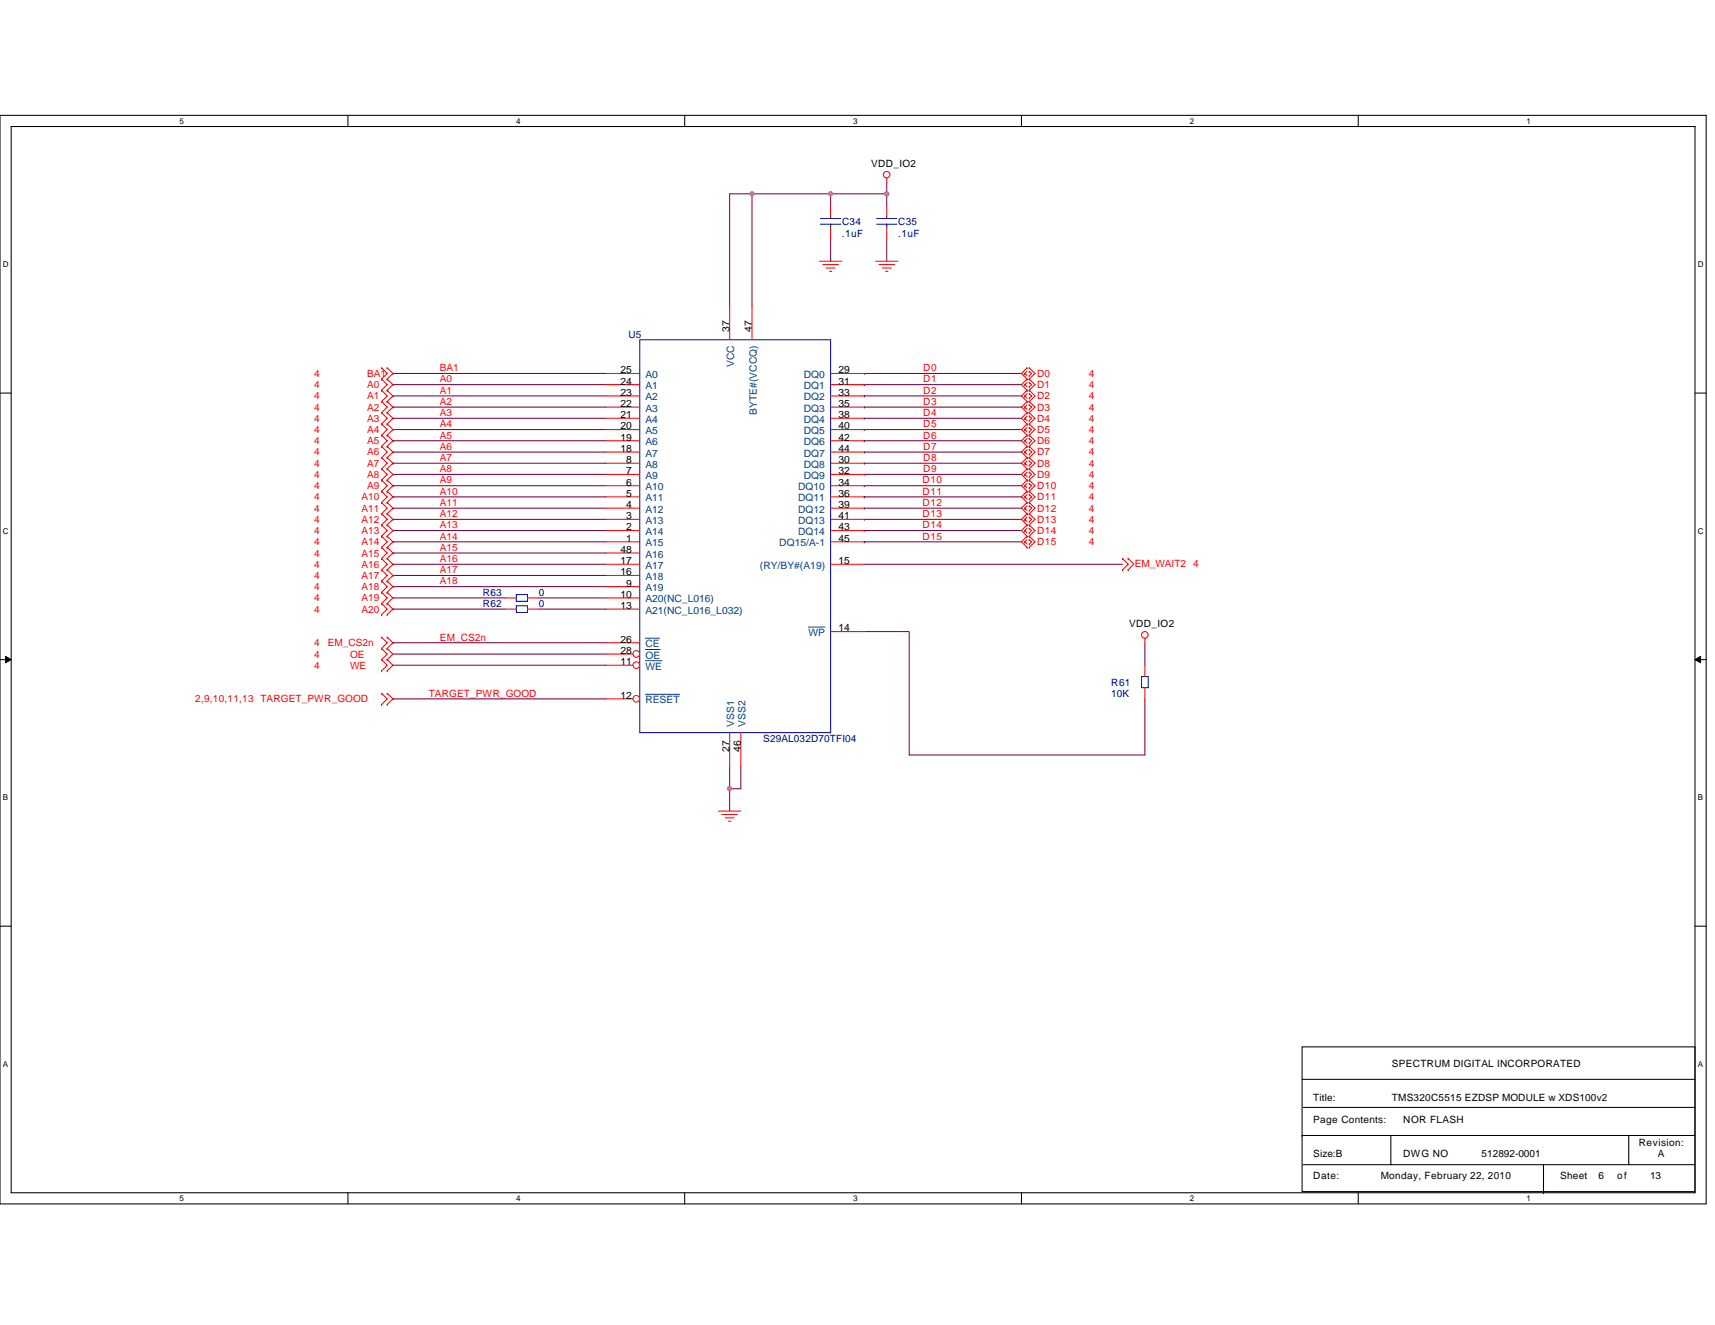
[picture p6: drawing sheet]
<svg xmlns="http://www.w3.org/2000/svg" width="279mm" height="216mm" viewBox="0 0 279 216" stroke-linecap="round" stroke-linejoin="round" font-family="sans-serif">
<path d="M0 18.8h278v177.4h-278zM1.8 20.6h274.3v173.8h-274.3z" fill="none" stroke="#000" stroke-width=".17"/>
<g fill="#fff">
<path d="M29.3 19h.7v1.4h-.7z"/>
<path d="M29.3 194.5h.7v1.5h-.7z"/>
</g>
<path d="M56.7 18.8v1.8M56.7 194.4v1.8" fill="none" stroke="#000" stroke-width=".17"/>
<g fill="#fff">
<path d="M84.1 19h.7v1.4h-.7z"/>
<path d="M84.1 194.5h.7v1.5h-.7z"/>
</g>
<path d="M111.5 18.8v1.8M111.5 194.4v1.8" fill="none" stroke="#000" stroke-width=".17"/>
<g fill="#fff">
<path d="M139 19h.7v1.4h-.7z"/>
<path d="M139 194.5h.7v1.5h-.7z"/>
</g>
<path d="M166.4 18.8v1.8M166.4 194.4v1.8" fill="none" stroke="#000" stroke-width=".17"/>
<g fill="#fff">
<path d="M193.8 19h.8v1.4h-.8z"/>
<path d="M193.8 194.5h.8v1.5h-.8z"/>
</g>
<path d="M221.3 18.8v1.8M221.3 194.4v1.8" fill="none" stroke="#000" stroke-width=".17"/>
<g fill="#fff">
<path d="M248.7 19h.7v1.4h-.7z"/>
<path d="M248.7 194.5h.7v1.5h-.7z"/>
<path d="M.5 42.3h.9v1.5h-.9z"/>
<path d="M276.6 42.3h1v1.5h-1z"/>
<path d="M.5 85.8h.9v1.4h-.9z"/>
<path d="M276.6 85.8h1v1.4h-1z"/>
</g>
<path d="M0 64.1h1.8M276.1 64.1h1.9" fill="none" stroke="#000" stroke-width=".17"/>
<g fill="#fff">
<path d="M.5 129.2h.8v1.5h-.8z"/>
<path d="M276.6 129.2h.9v1.5h-.9z"/>
</g>
<path d="M0 107.5h1.8M276.1 107.5h1.9" fill="none" stroke="#000" stroke-width=".17"/>
<path d="M.9 107l.9 .5-.9 .5zM276.1 107.5l1-.5v1z" fill="#000" stroke="#000" stroke-width=".16"/>
<g fill="#fff">
<path d="M.5 172.6h.8v1.5h-.8z"/>
<path d="M276.6 172.6h.9v1.5h-.9z"/>
</g>
<path d="M0 150.9h1.8M276.1 150.9h1.9M212.1 170.6h64v23.6h-64zM212.1 175.9h64M212.1 185h.1M212.1 185h64M212.3 189.8h63.8M212.3 180.4h63.8M226.6 185v4.8M251.5 194.4h.1M251.5 189.8v4.6M265.3 185v4.8" fill="none" stroke="#000" stroke-width=".17"/>
<g fill="none" stroke="#800040" stroke-width=".17">
<path d="M122.5 31.6h12.8M122.5 31.6v18.3M122.5 31.6h-3.6v18.3M135.3 38.9v3.7M135.3 31.6h9.2M135.3 31.6v1.8M144.5 29.8v1.8M144.5 38.9v3.7M144.5 31.6v1.8M64 77.3h.1M64 64.5h.1M64 60.9h.1"/>
<path d="M64 68.2h.1M64 75.5h.1M64 66.3h.1M64 62.7h.1M64 71.8h.1M64 79.1h.1M64 70h.1M64 73.7h.1M64 64.5h34.7M64 77.3h34.7M64 73.7h34.7M64 71.8h34.7"/>
<path d="M64 79.1h34.7M64 70h34.7M64 66.3h34.7M64 60.9h34.7M64 68.2h34.7M64 75.5h34.7M64 62.7h34.7M140.8 64.5h.1M140.8 73.7h.1M140.8 71.8h.1M140.8 79.1h.1M140.8 77.3h.1"/>
<path d="M140.8 70h.1M140.8 66.3h.1M140.8 75.5h.1M140.8 68.2h.1M140.8 62.7h.1M140.8 60.9h.1M140.8 64.5h25.6M140.8 77.3h25.6M140.8 73.7h25.6M140.8 71.8h25.6M140.8 79.1h25.6M140.8 70h25.6"/>
<path d="M140.8 66.3h25.6M140.8 60.9h25.6M140.8 68.2h25.6M140.8 75.5h25.6M140.8 62.7h25.6M64 81h.1M64 90.1h.1M64 95.6h.1M64 82.8h.1M64 86.4h.1M64 88.3h.1M64 93.8h.1"/>
<path d="M64 84.6h.1M64 91.9h.1M64 97.4h18.3M64 99.3h.1M64 86.4h34.7M64 81h34.7M64 90.1h34.7M64 95.6h34.7M64 82.8h34.7M64 88.3h34.7M64 84.6h34.7M64 93.8h34.7"/>
<path d="M64 91.9h34.7M64 99.3h18.3M87.8 97.4h10.9M87.8 99.3h10.9M140.8 86.4h.1M140.8 82.8h.1M140.8 88.3h.1M140.8 84.6h.1M140.8 81h.1M140.8 91.9h42.1M140.8 86.4h25.6M140.8 81h25.6"/>
<path d="M140.8 82.8h25.6M140.8 88.3h25.6M140.8 84.6h25.6M64 108.4h34.7M64 113.9h.1M64 104.7h.1M64 106.6h34.7M64 113.9h34.7M64 104.7h34.7M140.8 102.9h7.3v20.1h38.4v-9.1M186.5 104.7v3.7M118.9 128.5v3.7"/>
<path d="M118.9 124.9v3.6M120.7 124.9v3.6h-1.8"/>
</g>
<g fill="none" stroke="#f00" stroke-width=".17">
<path d="M135.3 33.4v1.8M135.3 37.1v1.8M144.5 29v.8M62.2 59.9h.1M62.2 59.9l.9 1-.9 .9M63.1 59.9h.1M63.1 59.9l.9 1-.9 .9M133.5 42.6h3.7M134 43.1h2.6M134.6 43.7h1.5M135.1 44.2h.4M142.6 42.6h3.7"/>
<path d="M143.2 43.1h2.6M143.7 43.7h1.5M144.3 44.2h.4M167.3 59.9h.1M167.3 59.9l-.9 1 .9 .9M167.7 59.9h.1M167.7 59.9l.9 1-.9 .9M62.2 63.6h.1M62.2 61.8h.1M62.2 65.4h.1M62.2 67.2h.1M62.2 69.1h.1"/>
<path d="M62.2 70.9h.1M62.2 72.7h.1M62.2 74.6h.1M62.2 76.4h.1M62.2 78.2h.1M62.2 61.8l.9 .9-.9 .9M62.2 63.6l.9 .9-.9 .9M62.2 65.4l.9 .9-.9 .9M62.2 67.2l.9 1-.9 .9M62.2 69.1l.9 .9-.9 .9M62.2 70.9l.9 .9-.9 .9M62.2 72.7l.9 1-.9 .9"/>
<path d="M62.2 74.6l.9 .9-.9 .9M62.2 76.4l.9 .9-.9 .9M62.2 78.2l.9 .9-.9 1M63.1 61.8h.1M63.1 63.6h.1M63.1 65.4h.1M63.1 67.2h.1M63.1 69.1h.1M63.1 70.9h.1M63.1 72.7h.1M63.1 74.6h.1M63.1 76.4h.1"/>
<path d="M63.1 78.2h.1M63.1 61.8l.9 .9-.9 .9M63.1 63.6l.9 .9-.9 .9M63.1 65.4l.9 .9-.9 .9M63.1 67.2l.9 1-.9 .9M63.1 69.1l.9 .9-.9 .9M63.1 70.9l.9 .9-.9 .9M63.1 72.7l.9 1-.9 .9M63.1 74.6l.9 .9-.9 .9M63.1 76.4l.9 .9-.9 .9M63.1 78.2l.9 .9-.9 1M98.7 60.9h5.5"/>
<path d="M98.7 62.7h5.5M98.7 64.5h5.5M98.7 66.3h5.5M98.7 68.2h5.5M98.7 70h5.5M98.7 71.8h5.5M98.7 73.7h5.5M98.7 75.5h5.5M98.7 77.3h5.5M98.7 79.1h5.5M135.3 60.9h5.5M135.3 62.7h5.5"/>
<path d="M135.3 64.5h5.5M135.3 66.3h5.5M135.3 68.2h5.5M135.3 70h5.5M135.3 71.8h5.5M135.3 73.7h5.5M135.3 75.5h5.5M135.3 77.3h5.5M135.3 79.1h5.5M167 60.9h.1M167 62.7h.1M167 64.5h.1"/>
<path d="M167 73.7h.1M167 68.2h.1M167 79.1h.1M167 77.3h.1M167 66.3h.1M167 71.8h.1M167 75.5h.1M167 70h.1M167 60.9l.3 .3M167 62.7l.3 .3M167 64.5l.3 .4M167 73.7l.3 .3"/>
<path d="M167 68.2l.3 .3M167 79.1l.3 .4M167 77.3l.3 .4M167 66.3l.3 .4M167 71.8l.3 .4M167 75.5l.3 .3M167 70l.3 .4M167.3 61.8h.1M167.3 63.6h.1M167.3 65.4h.1M167.3 72.7h.1M167.3 74.6h.1"/>
<path d="M167.3 67.2h.1M167.3 69.1h.1M167.3 78.2h.1M167.3 76.4h.1M167.3 70.9h.1M167.3 60.5l-.3 .4M167.3 61.8l-.9 .9 .9 .9M167.3 62.3l-.3 .4M167.3 63.6l-.9 .9 .9 .9M167.3 64.1l-.3 .4M167.3 72.7l-.9 1 .9 .9M167.3 73.3l-.3 .4"/>
<path d="M167.3 67.2l-.9 1 .9 .9M167.3 67.8l-.3 .4M167.3 78.2l-.9 .9 .9 1M167.3 78.8l-.3 .3M167.3 76.4l-.9 .9 .9 .9M167.3 76.9l-.3 .4M167.3 65.4l-.9 .9 .9 .9M167.3 66l-.3 .3M167.3 70.9l-.9 .9 .9 .9M167.3 71.5l-.3 .3M167.3 74.6l-.9 .9 .9 .9M167.3 75.1l-.3 .4"/>
<path d="M167.3 69.1l-.9 .9 .9 .9M167.3 69.6l-.3 .4M167.7 61.8h.1M167.7 60.5h.1M167.7 61.2h.1M167.7 63.6h.1M167.7 62.3h.1M167.7 63h.1M167.7 65.4h.1M167.7 64.1h.1M167.7 64.9h.1M167.7 72.7h.1"/>
<path d="M167.7 74.6h.1M167.7 73.3h.1M167.7 74h.1M167.7 67.2h.1M167.7 69.1h.1M167.7 67.8h.1M167.7 68.5h.1M167.7 78.2h.1M167.7 78.8h.1M167.7 79.5h.1M167.7 76.4h.1M167.7 76.9h.1"/>
<path d="M167.7 77.7h.1M167.7 66h.1M167.7 66.7h.1M167.7 70.9h.1M167.7 71.5h.1M167.7 72.2h.1M167.7 75.1h.1M167.7 75.8h.1M167.7 69.6h.1M167.7 70.4h.1M167.7 60.5l.4 .4-.4 .3M167.7 61.8l.9 .9-.9 .9"/>
<path d="M167.7 62.3l.4 .4-.4 .3M167.7 63.6l.9 .9-.9 .9M167.7 64.1l.4 .4-.4 .4M167.7 72.7l.9 1-.9 .9M167.7 73.3l.4 .4-.4 .3M167.7 67.2l.9 1-.9 .9M167.7 67.8l.4 .4-.4 .3M167.7 78.2l.9 .9-.9 1M167.7 78.8l.4 .3-.4 .4M167.7 76.4l.9 .9-.9 .9M167.7 76.9l.4 .4-.4 .4M167.7 65.4l.9 .9-.9 .9"/>
<path d="M167.7 66l.4 .3-.4 .4M167.7 70.9l.9 .9-.9 .9M167.7 71.5l.4 .3-.4 .4M167.7 74.6l.9 .9-.9 .9M167.7 75.1l.4 .4-.4 .3M167.7 69.1l.9 .9-.9 .9M167.7 69.6l.4 .4-.4 .4M62.2 80.1h.1M62.2 81.9h.1M62.2 83.7h.1M62.2 85.5h.1M62.2 87.4h.1"/>
<path d="M62.2 89.2h.1M62.2 91h.1M62.2 92.9h.1M62.2 94.7h.1M62.2 96.5h.1M62.2 98.3h.1M62.2 80.1l.9 .9-.9 .9M62.2 81.9l.9 .9-.9 .9M62.2 83.7l.9 .9-.9 .9M62.2 85.5l.9 .9-.9 1M62.2 87.4l.9 .9-.9 .9M62.2 89.2l.9 .9-.9 .9"/>
<path d="M62.2 91l.9 .9-.9 1M62.2 92.9l.9 .9-.9 .9M62.2 94.7l.9 .9-.9 .9M62.2 96.5l.9 .9-.9 .9M62.2 98.3l.9 1-.9 .9M63.1 80.1h.1M63.1 81.9h.1M63.1 83.7h.1M63.1 85.5h.1M63.1 87.4h.1M63.1 89.2h.1M63.1 91h.1"/>
<path d="M63.1 92.9h.1M63.1 94.7h.1M63.1 96.5h.1M63.1 98.3h.1M63.1 80.1l.9 .9-.9 .9M63.1 81.9l.9 .9-.9 .9M63.1 83.7l.9 .9-.9 .9M63.1 85.5l.9 .9-.9 1M63.1 87.4l.9 .9-.9 .9M63.1 89.2l.9 .9-.9 .9M63.1 91l.9 .9-.9 1M63.1 92.9l.9 .9-.9 .9"/>
<path d="M63.1 94.7l.9 .9-.9 .9M63.1 96.5l.9 .9-.9 .9M63.1 98.3l.9 1-.9 .9M82.3 99.3h1.8M85.9 99.3h1.9M98.7 99.3h5.5M98.7 81h5.5M98.7 82.8h5.5M98.7 84.6h5.5M98.7 86.4h5.5M98.7 88.3h5.5M98.7 90.1h5.5"/>
<path d="M98.7 91.9h5.5M98.7 93.8h5.5M98.7 97.4h5.5M135.3 81h5.5M135.3 82.8h5.5M135.3 84.6h5.5M135.3 86.4h5.5M135.3 88.3h5.5M135.3 91.9h5.5M167 82.8h.1M167 86.4h.1M167 88.3h.1"/>
<path d="M167 84.6h.1M167 81h.1M167 82.8l.3 .4M167 86.4l.3 .4M167 88.3l.3 .3M167 84.6l.3 .4M167 81l.3 .3M167.3 81.9h.1M167.3 83.7h.1M167.3 85.5h.1M167.3 87.4h.1M167.3 89.2h.1"/>
<path d="M167.3 80.1h.1M167.3 81.9l-.9 .9 .9 .9M167.3 82.4l-.3 .4M167.3 85.5l-.9 .9 .9 1M167.3 86.1l-.3 .3M167.3 87.4l-.9 .9 .9 .9M167.3 87.9l-.3 .4M167.3 83.7l-.9 .9 .9 .9M167.3 84.3l-.3 .3M167.3 80.1l-.9 .9 .9 .9M167.3 80.6l-.3 .4M167.7 81.9h.1"/>
<path d="M167.7 83.7h.1M167.7 82.4h.1M167.7 83.2h.1M167.7 85.5h.1M167.7 87.4h.1M167.7 86.1h.1M167.7 86.8h.1M167.7 89.2h.1M167.7 87.9h.1M167.7 88.6h.1M167.7 84.3h.1M167.7 85h.1"/>
<path d="M167.7 80.1h.1M167.7 80.6h.1M167.7 81.3h.1M167.7 81.9l.9 .9-.9 .9M167.7 82.4l.4 .4-.4 .4M167.7 85.5l.9 .9-.9 1M167.7 86.1l.4 .3-.4 .4M167.7 87.4l.9 .9-.9 .9M167.7 87.9l.4 .4-.4 .3M167.7 83.7l.9 .9-.9 .9M167.7 84.3l.4 .3-.4 .4M167.7 80.1l.9 .9-.9 .9"/>
<path d="M167.7 80.6l.4 .4-.4 .3M182.9 91h.1M182.9 92.9h.1M182.9 91l.9 .9-.9 1M183.8 91h.1M183.8 92.9h.1M183.8 91l.9 .9-.9 1M62.2 113h.1M62.2 114.8h.1M62.2 105.7h.1M62.2 107.5h.1M62.2 109.3h.1"/>
<path d="M62.2 103.8h.1M62.2 100.2h.1M62.2 113l.9 .9-.9 .9M62.2 105.7l.9 .9-.9 .9M62.2 107.5l.9 .9-.9 .9M62.2 103.8l.9 .9-.9 1M63.1 114.8h.1M63.1 113h.1M63.1 107.5h.1M63.1 105.7h.1M63.1 109.3h.1M63.1 103.8h.1"/>
<path d="M63.1 100.2h.1M63.1 113l.9 .9-.9 .9M63.1 105.7l.9 .9-.9 .9M63.1 107.5l.9 .9-.9 .9M63.1 103.8l.9 .9-.9 1M98.7 104.7h5.5M135.3 102.9h5.5M186.5 104v.7M117 132.2h3.7M117.6 132.7h2.5M118.1 133.3h1.5M118.7 133.8h.3"/>
<circle cx="144.5" cy="28.5" r=".54"/>
<circle cx="186.5" cy="103.4" r=".54"/>
</g>
<path d="M133.7 36.5h3.3M133.7 35.6h3.3M135.3 35.2v.4M135.3 36.5h.1M135.3 36.5v.6M104.2 55.4h31.1v64h-31.1zM84.1 98.7h1.8v1.1h-1.8z" fill="none" stroke="#00f" stroke-width=".17"/>
<path d="M105.1 104h2.4M131.7 102.2h2.7" fill="none" stroke="#004080" stroke-width=".16"/>
<circle cx="103.7" cy="106.6" r=".54" fill="#fff" stroke="#f00" stroke-width=".17"/>
<path d="M98.7 106.6h4.4" fill="none" stroke="#f00" stroke-width=".17"/>
<path d="M105.1 105.8h2.5" fill="none" stroke="#004080" stroke-width=".16"/>
<circle cx="103.7" cy="108.4" r=".54" fill="#fff" stroke="#f00" stroke-width=".17"/>
<path d="M122.5 49.9v5.5M98.7 108.4h4.4" fill="none" stroke="#f00" stroke-width=".17"/>
<path d="M105.1 107.7h2.7" fill="none" stroke="#004080" stroke-width=".16"/>
<circle cx="103.7" cy="113.9" r=".54" fill="#fff" stroke="#f00" stroke-width=".17"/>
<path d="M144.5 33.4v1.8M144.5 37.1v1.8M118.9 49.9v5.5M82.3 97.4h1.8M85.9 97.4h1.9M98.7 95.6h5.5M98.7 113.9h4.4M118.9 119.4v5.5M120.7 119.4v5.5M186.5 108.4v1.8M186.5 112.1v1.8" fill="none" stroke="#f00" stroke-width=".17"/>
<path d="M105.1 113.1h5.6" fill="none" stroke="#004080" stroke-width=".16"/>
<path d="M142.8 36.5h3.3M142.8 35.6h3.3M144.5 35.2v.4M144.5 36.5h.1M144.5 36.5v.6M84.1 96.9h1.8v1.1h-1.8zM186 110.2h1.1v1.9h-1.1z" fill="none" stroke="#00f" stroke-width=".17"/>
<g fill="#f0f" stroke="#f0f" stroke-width=".17">
<circle cx="144.4" cy="31.6" r=".36"/>
<circle cx="135.3" cy="31.6" r=".36"/>
<circle cx="122.5" cy="31.6" r=".36"/>
<circle cx="118.8" cy="128.5" r=".36"/>
</g>
<g font-size="1.7">
<text x="118.9" y="54.1" transform="rotate(-90 118.9 54.1)">37</text>
<text x="122.5" y="54.1" transform="rotate(-90 122.5 54.1)">47</text>
<text x="101.1" y="60.8">25</text>
<text x="101.1" y="62.7">24</text>
<text x="101.1" y="64.5">23</text>
<text x="136.6" y="60.8">29</text>
<text x="136.6" y="62.7">31</text>
<text x="136.6" y="64.5">33</text>
<text x="101.1" y="66.3">22</text>
<text x="101.1" y="68.1">21</text>
<text x="101.1" y="70">20</text>
<text x="101.1" y="71.8">19</text>
<text x="136.6" y="66.3">35</text>
<text x="136.6" y="68.1">38</text>
<text x="136.6" y="70">40</text>
<text x="136.6" y="71.8">42</text>
<text x="101.1" y="73.6">18</text>
<text x="102" y="75.5">8</text>
<text x="102" y="77.3">7</text>
<text x="136.6" y="73.6">44</text>
<text x="136.6" y="75.5">30</text>
<text x="136.6" y="77.3">32</text>
<text x="102" y="79.1">6</text>
<text x="102" y="80.9">5</text>
<text x="102" y="82.8">4</text>
<text x="136.6" y="79.1">34</text>
<text x="136.6" y="80.9">36</text>
<text x="136.6" y="82.8">39</text>
<text x="102" y="84.6">3</text>
<text x="102" y="86.4">2</text>
<text x="102" y="88.3">1</text>
<text x="136.6" y="88.3">45</text>
<text x="136.6" y="84.6">41</text>
<text x="136.6" y="86.4">43</text>
<text x="101.1" y="90.1">48</text>
<text x="101.1" y="91.9">17</text>
<text x="101.1" y="93.7">16</text>
<text x="102" y="95.6">9</text>
<text x="136.6" y="91.9">15</text>
<text x="101.1" y="97.4">10</text>
<text x="101.1" y="99.2">13</text>
<text x="101.1" y="104.7">26</text>
<text x="101.1" y="106.6">28</text>
<text x="136.6" y="102.9">14</text>
<text x="101.1" y="108.4">11</text>
<text x="101.1" y="113.9">12</text>
<text x="118.9" y="122.5" transform="rotate(-90 118.9 122.5)">27</text>
<text x="120.7" y="122.5" transform="rotate(-90 120.7 122.5)">46</text>
</g>
<g font-size="1.7" fill="#004080">
<text x="119.6" y="59.8" transform="rotate(-90 119.6 59.8)">VCC</text>
<text x="105.1" y="61.6">A0</text>
<text x="105.1" y="63.4">A1</text>
<text x="105.1" y="65.3">A2</text>
<text x="131" y="61.6">DQ0</text>
<text x="131" y="63.4">DQ1</text>
<text x="131" y="65.3">DQ2</text>
<text x="105.1" y="67.1">A3</text>
<text x="105.1" y="68.9">A4</text>
<text x="105.1" y="70.7">A5</text>
<text x="123.3" y="67.5" transform="rotate(-90 123.3 67.5)">BYTE#(VCCQ)</text>
<text x="131" y="67.1">DQ3</text>
<text x="131" y="68.9">DQ4</text>
<text x="131" y="70.7">DQ5</text>
<text x="105.1" y="72.6">A6</text>
<text x="105.1" y="74.4">A7</text>
<text x="105.1" y="76.2">A8</text>
<text x="131" y="72.6">DQ6</text>
<text x="131" y="74.4">DQ7</text>
<text x="131" y="76.2">DQ8</text>
<text x="105.1" y="78">A9</text>
<text x="105.1" y="79.9">A10</text>
<text x="105.1" y="81.7">A11</text>
<text x="105.1" y="83.5">A12</text>
<text x="130" y="79.9">DQ10</text>
<text x="130" y="81.7">DQ11</text>
<text x="130" y="83.5">DQ12</text>
<text x="131" y="78">DQ9</text>
<text x="105.1" y="85.4">A13</text>
<text x="105.1" y="87.2">A14</text>
<text x="105.1" y="89">A15</text>
<text x="127" y="89">DQ15/A-1</text>
<text x="130" y="85.4">DQ13</text>
<text x="130" y="87.2">DQ14</text>
<text x="105.1" y="90.8">A16</text>
<text x="105.1" y="92.7">A17</text>
<text x="105.1" y="94.5">A18</text>
<text x="123.8" y="92.7">(RY/BY#(A19)</text>
<text x="105.1" y="98.2">A20(NC_L016)</text>
<text x="105.1" y="100">A21(NC_L016_L032)</text>
<text x="105.1" y="96.3">A19</text>
<text x="105.1" y="105.5">CE</text>
<text x="105.1" y="107.3">OE</text>
<text x="131.7" y="103.7">WP</text>
<text x="105.1" y="109.1">WE</text>
<text x="105.1" y="114.6">RESET</text>
<text x="119.6" y="118.5" transform="rotate(-90 119.6 118.5)">VSS1</text>
<text x="121.5" y="118.5" transform="rotate(-90 121.5 118.5)">VSS2</text>
</g>
<g font-size="1.6">
<text x="141.9" y="27.2">VDD_IO2</text>
<text x="184" y="102.2">VDD_IO2</text>
<text x="226.8" y="173.9">SPECTRUM DIGITAL INCORPORATED</text>
<text x="214" y="179.4">Title:</text>
<text x="226.8" y="179.4">TMS320C5515 EZDSP MODULE w XDS100v2</text>
<text x="214" y="183">Page Contents:</text>
<text x="228.6" y="183">NOR FLASH</text>
<text x="214" y="188.5">Size:B</text>
<text x="228.6" y="188.5">DWG NO</text>
<text x="241.4" y="188.5">512892-0001</text>
<text x="267" y="186.7">Revision:</text>
<text x="270.1" y="188.5">A</text>
<text x="214" y="192.2">Date:</text>
<text x="224.9" y="192.2">Monday, February 22, 2010</text>
<text x="254.2" y="192.2">Sheet</text>
<text x="260.4" y="192.2">6</text>
<text x="263.5" y="192.2">of</text>
<text x="268.8" y="192.2">13</text>
</g>
<g font-size="1.6" fill="#000080">
<text x="137.2" y="38.6">.1uF</text>
<text x="137.2" y="36.7">C34</text>
<text x="146.3" y="38.6">.1uF</text>
<text x="146.3" y="36.7">C35</text>
<text x="102.4" y="55">U5</text>
<text x="78.6" y="98.9">R62</text>
<text x="78.6" y="97.1">R63</text>
<text x="87.8" y="98.9">0</text>
<text x="87.8" y="97.1">0</text>
<text x="181" y="111.7">R61</text>
<text x="181" y="113.5">10K</text>
<text x="124.4" y="120.9">S29AL032D70TFI04</text>
</g>
<g font-size="1.6" fill="#f00">
<text x="51.2" y="63.2">4</text>
<text x="51.2" y="65.1">4</text>
<text x="51.2" y="61.4">4</text>
<text x="59.8" y="63.2">A0</text>
<text x="59.8" y="65.1">A1</text>
<text x="59.8" y="61.4">BA1</text>
<text x="71.7" y="64.2">A1</text>
<text x="71.7" y="60.5">BA1</text>
<text x="71.7" y="66">A2</text>
<text x="71.7" y="62.3">A0</text>
<text x="150.4" y="64.2">D2</text>
<text x="150.4" y="66">D3</text>
<text x="150.4" y="62.3">D1</text>
<text x="150.4" y="60.5">D0</text>
<text x="169" y="61.4">D0</text>
<text x="169" y="63.2">D1</text>
<text x="169" y="65.1">D2</text>
<text x="177.4" y="61.4">4</text>
<text x="177.4" y="63.2">4</text>
<text x="177.4" y="65.1">4</text>
<text x="51.2" y="66.9">4</text>
<text x="51.2" y="68.7">4</text>
<text x="51.2" y="70.6">4</text>
<text x="59.8" y="66.9">A2</text>
<text x="59.8" y="68.7">A3</text>
<text x="59.8" y="70.6">A4</text>
<text x="71.7" y="67.8">A3</text>
<text x="71.7" y="71.5">A5</text>
<text x="71.7" y="69.6">A4</text>
<text x="150.4" y="71.5">D6</text>
<text x="150.4" y="69.6">D5</text>
<text x="150.4" y="67.8">D4</text>
<text x="169" y="68.7">D4</text>
<text x="169" y="66.9">D3</text>
<text x="169" y="70.6">D5</text>
<text x="177.4" y="68.7">4</text>
<text x="177.4" y="66.9">4</text>
<text x="177.4" y="70.6">4</text>
<text x="51.2" y="72.4">4</text>
<text x="51.2" y="74.2">4</text>
<text x="51.2" y="76.1">4</text>
<text x="51.2" y="77.9">4</text>
<text x="59.8" y="72.4">A5</text>
<text x="59.8" y="74.2">A6</text>
<text x="59.8" y="76.1">A7</text>
<text x="59.8" y="77.9">A8</text>
<text x="71.7" y="76.9">A8</text>
<text x="71.7" y="75.1">A7</text>
<text x="71.7" y="73.3">A6</text>
<text x="150.4" y="73.3">D7</text>
<text x="150.4" y="76.9">D9</text>
<text x="150.4" y="75.1">D8</text>
<text x="169" y="74.2">D7</text>
<text x="169" y="77.9">D9</text>
<text x="169" y="72.4">D6</text>
<text x="169" y="76.1">D8</text>
<text x="177.4" y="74.2">4</text>
<text x="177.4" y="77.9">4</text>
<text x="177.4" y="72.4">4</text>
<text x="177.4" y="76.1">4</text>
<text x="51.2" y="81.5">4</text>
<text x="51.2" y="83.4">4</text>
<text x="51.2" y="79.7">4</text>
<text x="58.9" y="81.5">A10</text>
<text x="58.9" y="83.4">A11</text>
<text x="59.8" y="79.7">A9</text>
<text x="71.7" y="80.6">A10</text>
<text x="71.7" y="82.4">A11</text>
<text x="71.7" y="78.8">A9</text>
<text x="150.3" y="78.8">D10</text>
<text x="150.3" y="82.4">D12</text>
<text x="150.3" y="80.6">D11</text>
<text x="169" y="83.4">D12</text>
<text x="169" y="79.7">D10</text>
<text x="169" y="81.5">D11</text>
<text x="177.4" y="83.4">4</text>
<text x="177.4" y="79.7">4</text>
<text x="177.4" y="81.5">4</text>
<text x="51.2" y="85.2">4</text>
<text x="51.2" y="87">4</text>
<text x="51.2" y="88.9">4</text>
<text x="58.9" y="85.2">A12</text>
<text x="58.9" y="87">A13</text>
<text x="58.9" y="88.9">A14</text>
<text x="71.7" y="89.7">A15</text>
<text x="71.7" y="86.1">A13</text>
<text x="71.7" y="87.9">A14</text>
<text x="71.7" y="84.3">A12</text>
<text x="150.3" y="86.1">D14</text>
<text x="150.3" y="87.9">D15</text>
<text x="150.3" y="84.3">D13</text>
<text x="169" y="87">D14</text>
<text x="169" y="88.9">D15</text>
<text x="169" y="85.2">D13</text>
<text x="177.4" y="87">4</text>
<text x="177.4" y="88.9">4</text>
<text x="177.4" y="85.2">4</text>
<text x="51.2" y="90.7">4</text>
<text x="51.2" y="92.5">4</text>
<text x="51.2" y="94.3">4</text>
<text x="58.9" y="90.7">A15</text>
<text x="58.9" y="92.5">A16</text>
<text x="58.9" y="94.3">A17</text>
<text x="71.7" y="95.2">A18</text>
<text x="71.7" y="93.4">A17</text>
<text x="71.7" y="91.6">A16</text>
<text x="184.9" y="92.3">EM_WAIT2</text>
<text x="194.4" y="92.3">4</text>
<text x="51.2" y="96.2">4</text>
<text x="51.2" y="98">4</text>
<text x="51.2" y="99.8">4</text>
<text x="58.9" y="96.2">A18</text>
<text x="58.9" y="98">A19</text>
<text x="58.9" y="99.8">A20</text>
<text x="51.2" y="105.3">4</text>
<text x="51.2" y="107.1">4</text>
<text x="53.4" y="105.3">EM_CS2n</text>
<text x="57" y="107.1">OE</text>
<text x="71.7" y="104.4">EM_CS2n</text>
<text x="51.2" y="109">4</text>
<text x="57" y="109">WE</text>
<text x="69.8" y="113.5">TARGET_PWR_GOOD</text>
<text x="31.8" y="114.4">2,9,10,11,13 TARGET_PWR_GOOD</text>
</g>
<g font-size="1.3">
<text x="29.3" y="20.2">5</text>
<text x="84.1" y="20.2">4</text>
<text x="139" y="20.2">3</text>
<text x="193.8" y="20.2">2</text>
<text x="248.7" y="20.2">1</text>
<text x=".5" y="43.5">D</text>
<text x="276.6" y="43.5">D</text>
<text x=".5" y="87">C</text>
<text x="276.6" y="87">C</text>
<text x=".5" y="130.4">B</text>
<text x="276.6" y="130.4">B</text>
<text x=".5" y="173.8">A</text>
<text x="276.6" y="173.8">A</text>
<text x="29.3" y="195.7">5</text>
<text x="84.1" y="195.7">4</text>
<text x="139" y="195.7">3</text>
<text x="193.8" y="195.7">2</text>
<text x="248.7" y="195.7">1</text>
</g>
</svg>
